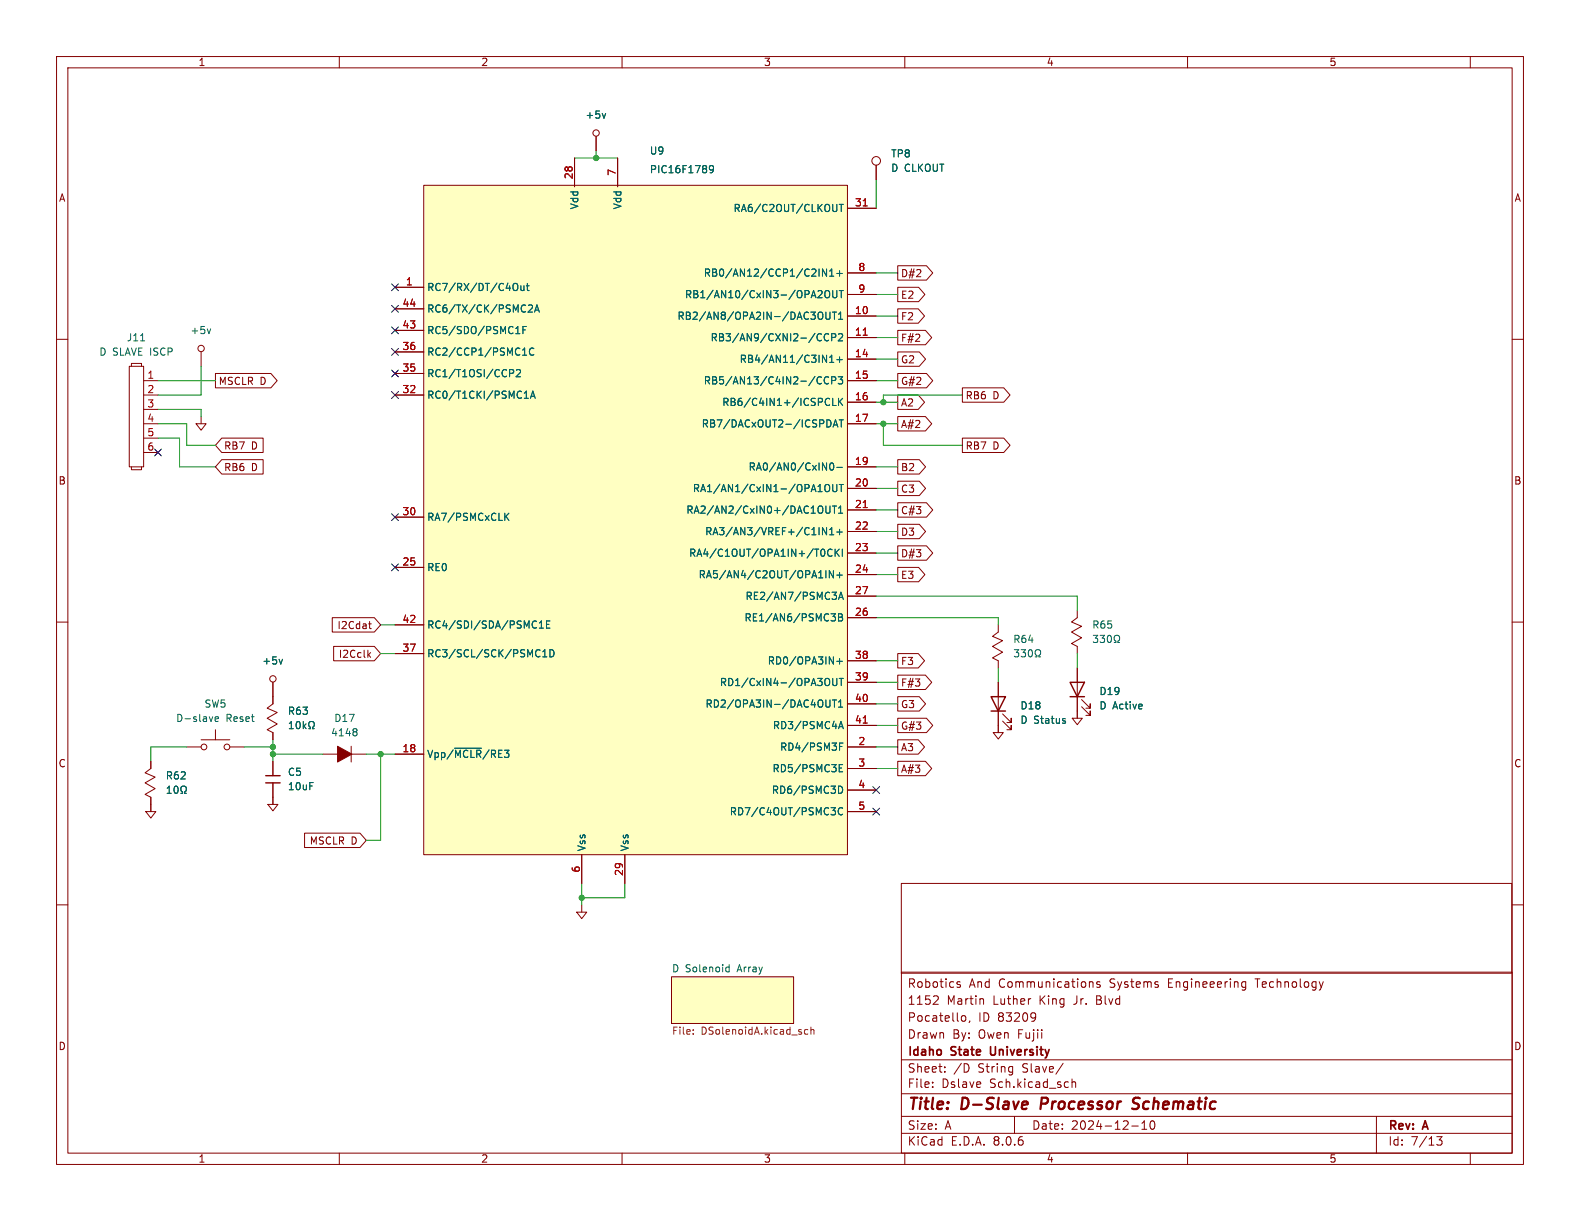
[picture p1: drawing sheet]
<svg xmlns="http://www.w3.org/2000/svg" width="279mm" height="216mm" viewBox="0 0 279 216" stroke-linecap="round" stroke-linejoin="round" font-family="sans-serif">
<g fill="none" stroke="#840000" stroke-width=".18">
<path d="M10 10h259.4v195.9h-259.4zM12 12h255.4v191.9h-255.4zM60 10v2M110 10v2M160 10v2M210 10v2M260 10v2M154.9 29.2v2.6M10 60h2M267.4 60h2M34.7 74.9h1.7l-.8 1.2zM35.6 73.7v1.2"/>
<path d="M10 110h2M176.5 110.5v1.3l-1 .7 1.8 .8-1.8 1 1.8 1-1.8 1 1 .5v1.3M190.5 108v1.2l-1 .8 1.8 .7-1.8 1.1 1.8 1-1.8 1 1 .5v1.3M190.5 118.1v7.6M267.4 110h2M26.7 134.6v1.3l-1 .8 1.7 .7-1.7 1 1.7 1-1.7 1.1 1 .5v2.5M33 132.1h2.6M35.6 130.8h5M38.1 129v1.8M40.6 132.1h2.6M48.3 120.7v3.8l-1.1 .7 1.8 .8-1.8 1 1.8 1-1.8 1 1.1 .5v1.3M48.3 134.6v2.6"/>
<path d="M48.3 138.4v3.8M57.1 133.4h2.6M62.1 132v2.7M62.2 133.4h2.6M176.5 120.7v7.6M177.3 127.5l1.5 1.5v-.7v.7h-.7M177.3 126.2l1.5 1.6v-.8v.8h-.7M191.3 125l1.5 1.5v-.8v.8h-.8M191.3 123.7l1.5 1.5v-.7v.7h-.8M10 160h2M25.8 143.5h1.8l-.9 1.2zM47.4 142.2h1.7l-.8 1.2z"/>
<path d="M159.4 156.2h107.9v15.9h-107.9zM267.4 160h2M102 161.3h1.8l-.9 1.1zM102.9 160v1.3M118.7 172.7h21.6v8.3h-21.6zM159.4 171.9h108v32h-108zM165.6 176.1l.3 .3v.3l-.9 .9h.9M169.8 173.7l-.4-.1-.2 .2 .1 .2 .5 .2v.3h-.6M170.1 179.7l.4-.1 .3 .3v.4l-.2 .2-.3 .1-.2-.2M173.7 176.6l.2 .2v.8M182.9 179.1l.2 .1a1.27 1.27 0 0 1-.2 1.2M183.1 179.7l-.2 .3"/>
<path d="M192.7 173.7h.5l.1 .9M194.5 173.7l-.4-.1-.2 .2 .1 .2 .5 .2v.3h-.6M219.7 174.5h.6M219.7 173.7h.6M220.3 173.6v1.2l-.3 .3-.4-.1M234 173.6l-.4 1M159.4 197.4h108M159.4 193.4h108M159.4 187.4h108M164.9 192.1v.2M164.9 191.4v.1M167.1 189.4v.2"/>
<path d="M167.1 188.7v.1M171.3 188.4v.8M171.5 180.5l-.1 .3M178.9 188.6l.2 .1M179.1 188.6l-.1 1.3M179.1 189.5l-.2 .1M179.4 197.4v3M188 188l-1.3 1.9M189.6 190.8v1.5M189.6 191.4l.2-.1 .3 .1 .1 .9M200.1 199.1h1.2M201.9 199.7h.9"/>
<path d="M201.9 198.6l.5-.4v1.5M203.6 198.3l.1-.1a.81 .81 0 0 1 .6 .6 .81 .81 0 0 1-.3 .8l-.1 .1a.81 .81 0 0 1-.6-.6 .81 .81 0 0 1 .3-.8zM243.4 197.4v6.5M60 203.9v2M110 203.9v2M159.4 200.4h108M160 203.9v2M210 203.9v2M254.1 201h.9l-.5 .6 .4 .1v.6l-.2 .2-.6-.1M260 203.9v2"/>
<circle cx="154.9" cy="28.4" r=".76"/>
<circle cx="36.1" cy="132.1" r=".51"/>
<circle cx="40.1" cy="132.1" r=".51"/>
<circle cx="48.3" cy="120" r=".56"/>
</g>
<path d="M181.1 194.8l.6 .1v.3l-1 .2M181.5 196l-.2 .1M184.2 194.1l-.2 2M201.2 195.9a.85 .85 0 0 1-1 .1M201.3 194.1l-.7 .1a.46 .46 0 0 0-.2 .5 .46 .46 0 0 0 .3 .4l.5 .1" fill="none" stroke="#840000" stroke-width=".4"/>
<path d="M175.2 185.1v1.3" fill="none" stroke="#840000" stroke-width=".3"/>
<path d="M118.7 172.7h21.6v8.3h-21.6z" fill="#ffffc2" stroke="#ffffc2" stroke-width=".18"/>
<g fill="none" stroke="#006464" stroke-width=".18">
<path d="M50 116.6l-.3 .8M179.4 114.9h.7l-.4 .5 .4 .1v.5l-.2 .1-.5-.1M180.6 114.9h.8l-.5 .5 .4 .1v.5l-.2 .1-.5-.1M182 114.9h.1a.68 .68 0 0 1 .5 .6 .68 .68 0 0 1-.5 .6 .84 .84 0 0 1-.1-1.2zM183.1 116.1h.3v-.2a.54 .54 0 0 1-.3-.7 .54 .54 0 0 1 .7-.3 .58 .58 0 0 1-.1 1v.2h.3M193.3 112.3h.8l-.4 .5 .4 .1v.6l-.2 .1-.6-.1M194.5 112.3h.8l-.4 .5 .4 .1v.6l-.2 .1-.6-.1M196 112.4l.1-.1a.68 .68 0 0 1 .5 .7 .68 .68 0 0 1-.5 .6 .84 .84 0 0 1-.1-1.2zM197 113.6h.3v-.2a.54 .54 0 0 1-.2-.8 .54 .54 0 0 1 .7-.2 .58 .58 0 0 1-.1 1v.2h.3M29.6 139.4l.3-.4v1.3M30.9 139.1l.2-.1a.68 .68 0 0 1 .4 .6 .68 .68 0 0 1-.4 .7l-.2-.1-.1-.4zM37.6 126.7l-.3 .9"/>
<path d="M38 127.2l.6-.2v-.2l-.4-.1-.2 .2 .1 .6h.5M51.2 128.8h.7M51.2 127.9l.3-.3v1.2M52.5 127.6h.2a.68 .68 0 0 1 .4 .6 .68 .68 0 0 1-.4 .6 .84 .84 0 0 1-.2-1.2zM53.6 127.6v1.2M53.8 128.4l.3 .4M54.1 128l-.5 .5M54.6 128.8h.3v-.2a.54 .54 0 0 1-.3-.7 .54 .54 0 0 1 .8-.3 .58 .58 0 0 1-.1 1v.2h.3M62.9 128.8l.2 .3-.2 .3 .2 .2v.3l-.2 .2M188.3 127.5l.1 .2-.1 .2M188.3 127.1h.1M29.6 140.3h.7"/>
<path d="M32 140.3h.3v-.3a.54 .54 0 0 1-.3-.7 .54 .54 0 0 1 .8-.2 .58 .58 0 0 1-.2 .9v.3h.3M128.6 171l.3 .1M128.9 170.6v1.2M128.9 171.8h-.3"/>
</g>
<path d="M122.6 182.8v.1M122.6 182.1v.1M142.9 182.1l-.4-.1-.3 .3 .2 .5h.5M143.4 182.2l.2-.2 .3 .1v.8M143.4 181.6v1.3" fill="none" stroke="#725600" stroke-width=".18"/>
<path d="M47 138.4h2.5M47 137.2h2.5M175.3 123.2h2.5l-1.3 2.5zM175.3 125.7h2.5M189.2 120.7h2.6l-1.3 2.5zM189.2 123.2h2.6" fill="none" stroke="#840000" stroke-width=".25"/>
<path d="M59.7 132l2.5 1.4-2.5 1.3z" fill="#840000" stroke="#840000" stroke-width=".18"/>
<path d="M74.9 32.8h75v118.3h-75z" fill="#ffffc2"/>
<g fill="none" stroke="#840000" stroke-width=".18">
<path d="M74.9 32.8h75v118.3h-75zM101.6 27.9v5.1M105.4 24.1v2.6M109.2 27.9v5.1M149.9 36.8h5M154.9 29.2v2.6M69.8 50.8h5.1M69.8 58.4h5.1M69.8 54.6h5.1M149.9 55.9h5M149.9 59.7h5M149.9 48.3h5"/>
<path d="M149.9 52.1h5M158.7 54.6h3.7l1.1 1.3-1.1 1.3h-3.7zM158.7 47h5.1l1.1 1.3-1.1 1.2h-5.1zM158.7 50.8h3.7l1.2 1.3-1.2 1.2h-3.7zM158.7 58.4h5l1.1 1.3-1.1 1.3h-5zM22.9 64.8h2.5v17.8h-2.5zM23.2 64.8v-.5h1.8v.5M25.4 67.3h2.5M25.4 74.9h2.5M25.4 69.9h2.5M25.4 72.4h2.5M25.4 77.5h2.5"/>
<path d="M35.6 62.2v2.6M38.1 66h9.8l1.1 1.3-1.1 1.3h-9.8zM39.2 77.5h7.3v2.5h-7.3l-1.1-1.3zM69.8 69.9h5.1M69.8 66h5.1M69.8 62.2h5.1M149.9 63.5h5M149.9 67.3h5M149.9 71.1h5M149.9 74.9h5M158.7 73.7h5l1.1 1.2-1.1 1.3h-5zM158.7 69.8h3.7l1.1 1.3-1.1 1.3h-3.7z"/>
<path d="M158.7 66h5.1l1.1 1.3-1.1 1.3h-5.1zM158.7 62.2h3.9l1.1 1.3-1.1 1.3h-3.9zM170.2 68.6h7.3l1.1 1.3-1.1 1.2h-7.3zM170.2 77.5h7.3l1.1 1.2-1.1 1.3h-7.3zM23.2 82.6v.5h1.8v-.5M25.4 80h2.5M39.2 81.3h7.3v2.5h-7.3l-1.1-1.2zM69.8 91.4h5.1M149.9 82.6h5M149.9 86.4h5M149.9 90.2h5M149.9 94h5"/>
<path d="M149.9 97.8h5M158.7 85.1h3.9l1.1 1.3-1.1 1.2h-3.9zM158.7 92.7h3.9l1.1 1.3-1.1 1.3h-3.9zM158.7 96.5h5.1l1.1 1.3-1.1 1.3h-5.1zM158.7 88.9h5.1l1.1 1.3-1.1 1.2h-5.1zM158.7 81.3h3.9l1.1 1.3-1.1 1.2h-3.9zM58.8 109.2h7.4l1.1 1.3-1.1 1.3h-7.4zM59 114.3h7.2l1.1 1.3-1.1 1.2h-7.2zM65.2 110.3h.5M65.2 115.8l.3 .4M65.4 111l.3 .2M65.5 115.4l-.4 .5"/>
<path d="M69.8 100.3h5.1M69.8 115.6h5.1M69.8 110.5h5.1M149.9 101.6h5M149.9 109.2h5M149.9 105.4h5M149.9 116.8h5M158.7 100.3h3.7l1.2 1.3-1.2 1.3h-3.7zM158.7 119.4h5l1.1 1.3-1.1 1.2h-5zM158.7 115.6h3.7l1.1 1.2-1.1 1.3h-3.7zM190.5 118.1v2.6M26.7 134.6v1.3"/>
<path d="M48.3 120.7v3.8M48.3 129.5v1.3M48.3 134.6v2.6M48.3 138.4v3.8M69.8 133.4h5.1M149.9 132.1h5M149.9 135.9h5M149.9 120.7h5M149.9 139.7h5M149.9 124.5h5M149.9 128.3h5M158.7 130.8h3.7l1.1 1.3-1.1 1.3h-3.7z"/>
<path d="M158.7 127h5.1l1.1 1.3-1.1 1.2h-5.1zM158.7 134.6h5l1.1 1.3-1.1 1.3h-5zM158.7 123.2h3.9l1.1 1.3-1.1 1.2h-3.9zM175.6 129.5h1.8l-.9 1.2zM176.5 120.7v2.5M176.5 125.7v3.8M189.6 127h1.8l-.9 1.1zM190.5 123.2v3.8M26.7 141v2.5M53.9 147.3h9.8l1.1 1.3-1.1 1.3h-9.8zM102.9 151.1v5.1M110.5 151.1v5.1"/>
<path d="M149.9 143.5h5"/>
<circle cx="105.4" cy="23.5" r=".56"/>
<circle cx="35.6" cy="61.6" r=".56"/>
</g>
<g fill="none" stroke="#006464" stroke-width=".18">
<path d="M107.1 20.1l-.3 .8M126.2 29.8l-.3 .3-.3-.1-.2-.2 .2-.5h.3l.2 .1a.84 .84 0 0 1-.3 1.2h-.2M148 36.1v1.1l-.3 .2M148.4 36.1h.7M148.8 36.1v1.3M37.3 58.2l-.3 .8M90.9 50.2l.1-.1a.43 .43 0 0 1 .6 .4v.5a.42 .42 0 0 1-.3 .3 .42 .42 0 0 1-.4 0M91.2 59h.7M91.4 57.9l.2-.2v1.3M92.1 50.5l.1 .8 .3 .1 .2-.1M92.5 58.3h.4M92.7 50.5v.9"/>
<path d="M93.1 50.5h.5M93.1 57.7h-.6v1.3M93.3 50.1v1.1l.3 .2M93.4 54l.5-.1 .3 .4-.8 .9h.8M94.5 55.2l.5-1.3 .4 1.3M94.6 54.8h.7M144.7 55.4l.3-.2a.43 .43 0 0 1 .5 .4v.4a.43 .43 0 0 1-.3 .5 .43 .43 0 0 1-.5-.2M144.8 51.4h.5l.1 .3-.8 .9h.8M144.9 59l.4 .1M145.9 51.6l.3-.2a.43 .43 0 0 1 .5 .4v.4a.42 .42 0 0 1-.4 .5 .42 .42 0 0 1-.4-.5zM146 55.2v1l.3 .3 .4-.1 .1-.2v-1M146.2 47.6v1.2l-.8-1.2v1.2"/>
<path d="M146.5 59.1a.6 .6 0 0 0-.8 .4 .6 .6 0 0 0 .6 .8l.2-.2M146.7 47.9l.4-.3v1.2M146.7 48.8h.7M147.1 59.7l.6-.1 .1-.2-.1-.3-.6-.1v1.3M147.2 55.2h.7M147.3 51.4v1l.2 .2h.4l.1-.2v-1M147.6 55.2v1.3M148 48.4h.9M148.3 56.5h.7M148.3 55.6l.3-.4v1.3M148.3 59.1l.5-.1 .2 .4-.8 .9h.8M148.4 51.4h.7"/>
<path d="M148.5 47.9v.9M148.8 51.4v1.2M24.9 60.3h.7M90.1 65.3h.5l.2 .3-.1 .4h-.6M91.3 65.5l.5-.2 .2 .4-.7 .9h.7M92.4 62.8h.7M92.5 61.8l.3-.3v1.3M92.7 70.4h.7M92.8 69.5l.3-.3v1.2M93.8 70.4l.4-1.2 .4 1.2M93.9 70.1h.6M94.4 61.7a.6 .6 0 0 0-.8 .4 .6 .6 0 0 0 .6 .7l.2-.1"/>
<path d="M144.5 67.6l.4 .3 .4-.1M145.3 60.1l-.4 .2M145.3 66.7l-.4-.1-.4 .3M145.4 62.8l.8 1.3v-1.3M146.2 70.5l.3-.1 .2 .2M146.5 66.7a.6 .6 0 0 0-.8 .5 .6 .6 0 0 0 .6 .7l.2-.1M146.5 74.2a.68 .68 0 0 1 .5 .7 .68 .68 0 0 1-.5 .6M146.7 71.6l-.2 .1-.3-.1M146.7 63.2l.4-.4v1.3M146.7 64.1h.7M147.1 67.3l.6-.1 .1-.2-.1-.3-.6-.1v1.3M147.3 70.4v1.3h.6"/>
<path d="M147.3 75.5l.4-1.3 .5 1.3M147.4 75.1h.6M148 63.6h.9M148.2 66.6h.8l-.4 .5 .3 .1v.6l-.1 .1-.6-.1M148.3 70.4v1.3M148.4 74.2h.7M148.5 63.1v1M148.5 71l.5 .7M148.8 74.2v1.3M149 70.4l-.7 .8M89.4 91.3l.6 .7M90 90.7l-.7 .8"/>
<path d="M144.7 86.9h.7M145.2 89.5h.1a.81 .81 0 0 1-.1 1.2M145.6 97.1a.79 .79 0 0 1 0 1.3M145.9 85.9l.3-.2a.43 .43 0 0 1 .5 .4v.4a.42 .42 0 0 1-.4 .5 .42 .42 0 0 1-.4-.5zM146 89.5v1l.3 .2h.4l.1-.2v-1M146.2 93.3v1.3l-.8-1.3v1.3M146.7 93.7l.4-.4v1.3M146.7 94.6h.7M146.8 82l.2-.1a.68 .68 0 0 1 .5 .6 .68 .68 0 0 1-.5 .6l-.2-.1-.1-.4zM147.1 97.2a.6 .6 0 0 0-.8 .4 .6 .6 0 0 0 .6 .8l.2-.2M147.2 89.5h.7M147.3 85.7v1l.2 .2h.4l.1-.2v-1"/>
<path d="M147.6 89.5v1.2M147.7 97.1v1.3M147.9 97.6l.5 .8M148 82.6h.9M148 94.1h.9M148.3 89.8l.3-.3v1.2M148.3 90.7h.7M148.4 85.7h.7M148.4 97.1l-.7 .7M148.5 93.6v1M148.8 85.7v1.2M148.9 97.1v1.3"/>
<path d="M50 116.6l-.3 .8M94.6 109.8l.3 .1M94.9 110.9l-.3 .2M95.3 114.9l.2 .1M95.4 111.1h.7M95.4 110.2l.3-.4v1.3M95.5 116l-.2 .1M96 116.1h.7M96 115.2l.3-.3v1.2M96.6 110.4h.5M97.2 109.8h-.6v1.3h.6M97.2 114.9a.64 .64 0 0 1 .8 .6 .64 .64 0 0 1-.8 .6z"/>
<path d="M146 100.9v1.3M146.2 120a.43 .43 0 0 1 .5 .4v.4a.43 .43 0 0 1-.5 .4M147 108.5h.7l-.4 .5 .4 .1v.5l-.2 .2h-.4M147.1 104.7h.8l-.4 .5 .4 .1v.4l-.2 .3h-.4M147.3 120v1l.2 .2h.4l.1-.2v-1M147.4 100.9v1.3l-.7-1.3v1.3M148 101.7h.9M148 116.9h.9M148.3 108.5h.4l.2 .3-.2 .3 .2 .2 .1 .3-.2 .2h-.5zM148.3 109.1h.4M148.3 106l.4-1.3 .4 1.3M148.4 105.6h.6"/>
<path d="M148.4 120h.7M148.5 101.2v1M148.5 116.5v.9M148.8 120v1.2M29.6 139.4l.3-.4v1.3M30.9 139.1l.2-.1a.68 .68 0 0 1 .4 .6 .68 .68 0 0 1-.4 .7l-.2-.1-.1-.4zM51.2 128.8h.7M51.2 127.9l.3-.3v1.2M52.5 127.6h.2a.68 .68 0 0 1 .4 .6 .68 .68 0 0 1-.4 .6 .84 .84 0 0 1-.2-1.2zM53.6 127.6v1.2M53.8 128.4l.3 .4M54.1 128l-.5 .5"/>
<path d="M54.6 128.8h.3v-.2a.54 .54 0 0 1-.3-.7 .54 .54 0 0 1 .8-.3 .58 .58 0 0 1-.1 1v.2h.3M80.4 132.3h4.7M146 123.8v1l.3 .2h.4l.1-.2v-1M147.2 123.8h.7M147.6 123.8v1.2M148.3 124.1l.3-.3v1.2M148.3 139a.64 .64 0 0 1 .7 .6 .64 .64 0 0 1-.7 .7M148.3 125h.7M148.3 128.8l.4-1.2 .4 1.2M148.4 135.8h.4M148.4 128.5h.6M148.5 132h.4"/>
<path d="M149 135.2h-.6v1.3h.6M149.1 131.4h-.6v1.3M188.3 127.5l.1 .2-.1 .2M188.3 127.1h.1M29.6 140.3h.7M32 140.3h.3v-.3a.54 .54 0 0 1-.3-.7 .54 .54 0 0 1 .8-.2 .58 .58 0 0 1-.2 .9v.3h.3M147 142.8h.7l-.4 .5 .4 .1v.4l-.2 .3h-.4M149 142.9a.6 .6 0 0 0-.8 .5 .6 .6 0 0 0 .6 .7l.2-.1"/>
</g>
<path d="M152.6 36.4h.8M152.6 59.3h.8M152.6 89.8h.8M152.6 127.9h.8" fill="none" stroke="#a90000" stroke-width=".18"/>
<g fill="none" stroke="#009600" stroke-width=".18">
<path d="M101.6 27.9h7.6M105.4 26.7v1.2M154.9 31.8v5M154.9 52.1h3.8M154.9 55.9h3.8M154.9 59.7h3.8M154.9 48.3h3.8M27.9 77.5h3.8v5.1h6.4M27.9 67.3h10.2M27.9 74.9h5.1v3.8h5.1M27.9 72.4h7.7v1.3M35.6 64.8v5.1h-7.7"/>
<path d="M154.9 63.5h3.8M154.9 67.3h3.8M154.9 71.1h3.8M154.9 74.9h3.8M156.2 74.9v3.8h14M170.2 69.9h-14v1.2M154.9 86.4h3.8M154.9 82.6h3.8M154.9 97.8h3.8M154.9 90.2h3.8M154.9 94h3.8M67.3 115.6h2.5"/>
<path d="M67.3 110.5h2.5M154.9 105.4h35.6v2.6M154.9 109.2h21.6v1.3M154.9 101.6h3.8M154.9 116.8h3.8M176.5 118.1v2.6M190.5 115.6v2.5M33 132.1h-6.3v2.5M43.2 132.1h5.1M48.3 133.4h8.8M48.3 130.8v3.8M64.8 133.4h5"/>
<path d="M67.3 133.4v15.2h-2.5M154.9 132.1h3.8M154.9 128.3h3.8M154.9 135.9h3.8M154.9 120.7h3.8M154.9 124.5h3.8M102.9 156.2v3.8M110.5 156.2v2.6h-7.6"/>
</g>
<g fill="none" stroke="#000084" stroke-width=".18">
<path d="M69.2 50.2l1.3 1.2M69.2 57.8l1.3 1.2M69.2 54l1.3 1.2M70.5 50.2l-1.3 1.2M70.5 57.8l-1.3 1.2M70.5 54l-1.3 1.2M27.3 79.4l1.2 1.2M28.5 79.4l-1.2 1.2M69.2 61.6l1.3 1.2M69.2 69.2l1.3 1.3M69.2 65.4l1.3 1.2M70.5 61.6l-1.3 1.2"/>
<path d="M70.5 69.2l-1.3 1.3M70.5 65.4l-1.3 1.2M69.2 90.8l1.3 1.2M69.2 99.7l1.3 1.2M70.5 90.8l-1.3 1.2M70.5 99.7l-1.3 1.2M154.3 139.1l1.2 1.2M155.5 139.1l-1.2 1.2M154.3 142.9l1.2 1.2M155.5 142.9l-1.2 1.2"/>
</g>
<g fill="#009600" stroke="#009600" stroke-width=".18">
<circle cx="156.2" cy="74.9" r=".46"/>
<circle cx="156.2" cy="71.1" r=".46"/>
<circle cx="48.3" cy="133.4" r=".46"/>
<circle cx="48.3" cy="132.1" r=".46"/>
<circle cx="102.9" cy="158.8" r=".46"/>
<circle cx="67.3" cy="133.4" r=".46"/>
<circle cx="105.4" cy="27.9" r=".46"/>
</g>
<g font-size="2.8" fill="#840000">
<text x="160.4" y="196.8">Title:</text>
<text x="170.1" y="196.8">D-Slave</text>
<text x="184.9" y="196.8">Processor</text>
<text x="201.9" y="196.8">Schematic</text>
</g>
<g font-size="2.1" fill="#840000">
<text x="160.4" y="177.9">1152</text>
<text x="160.4" y="174.9">Robotics</text>
<text x="167.4" y="177.9">Martin</text>
<text x="171.3" y="174.9">And</text>
<text x="175.6" y="177.9">Luther</text>
<text x="176.6" y="174.9">Communications</text>
<text x="183.9" y="177.9">King</text>
<text x="190.2" y="177.9">Jr.</text>
<text x="194.3" y="177.9">Blvd</text>
<text x="196.4" y="174.9">Systems</text>
<text x="206.8" y="174.9">Engineeering</text>
<text x="222.5" y="174.9">Technology</text>
<text x="160.4" y="183.9">Drawn</text>
<text x="160.4" y="180.9">Pocatello,</text>
<text x="168.4" y="183.9">By:</text>
<text x="173" y="180.9">ID 83209</text>
<text x="173.1" y="183.9">Owen</text>
<text x="180.2" y="183.9">Fujii</text>
<text x="160.4" y="189.9">Sheet:</text>
<text x="160.4" y="187.1">Idaho</text>
<text x="168.3" y="187.1">State</text>
<text x="168.6" y="189.9">/D</text>
<text x="173" y="189.9">String</text>
<text x="175.8" y="187.1">University</text>
<text x="180.9" y="189.9">Slave/</text>
<text x="160.4" y="192.6">File:</text>
<text x="166.5" y="192.6">Dslave</text>
<text x="175.1" y="192.6">Sch.kicad_sch</text>
<text x="160.4" y="202.8">KiCad</text>
<text x="160.4" y="200">Size:</text>
<text x="167.1" y="200">A</text>
<text x="168.1" y="202.8">E.D.A.</text>
<text x="175.7" y="202.8">8.0.6</text>
<text x="182.4" y="200">Date:</text>
<text x="189.4" y="200">2024-12-10</text>
<text x="245.4" y="200.2">Rev:</text>
<text x="245.4" y="202.8">Id:</text>
<text x="249.5" y="202.8">7/13</text>
<text x="251.8" y="200.2">A</text>
</g>
<g font-size="1.8" fill="#840000">
<text x="35" y="11.9">1</text>
<text x="85" y="11.9">2</text>
<text x="135" y="11.9">3</text>
<text x="185" y="11.9">4</text>
<text x="235" y="11.9">5</text>
<text x="10.3" y="35.9">A</text>
<text x="267.7" y="35.9">A</text>
<text x="159.2" y="49.2">D#2</text>
<text x="159.2" y="53">E2</text>
<text x="159.2" y="56.8">F2</text>
<text x="159.2" y="64.5">G2</text>
<text x="159.2" y="60.6">F#2</text>
<text x="38.6" y="68.3">MSCLR D</text>
<text x="159.2" y="68.3">G#2</text>
<text x="170.7" y="70.8">RB6</text>
<text x="175.6" y="70.8">D</text>
<text x="159.2" y="75.9">A#2</text>
<text x="159.2" y="72.1">A2</text>
<text x="39.5" y="79.7">RB7</text>
<text x="39.5" y="83.5">RB6</text>
<text x="44.4" y="79.7">D</text>
<text x="44.4" y="83.5">D</text>
<text x="159.2" y="83.5">B2</text>
<text x="170.7" y="79.7">RB7</text>
<text x="175.6" y="79.7">D</text>
<text x="10.3" y="85.9">B</text>
<text x="159.2" y="87.3">C3</text>
<text x="267.7" y="85.9">B</text>
<text x="159.2" y="94.9">D3</text>
<text x="159.2" y="91.1">C#3</text>
<text x="159.2" y="98.7">D#3</text>
<text x="159.2" y="102.6">E3</text>
<text x="59.6" y="111.4">I2Cdat</text>
<text x="59.8" y="116.5">I2Cclk</text>
<text x="159.2" y="117.8">F3</text>
<text x="159.2" y="125.4">G3</text>
<text x="159.2" y="121.6">F#3</text>
<text x="159.2" y="129.2">G#3</text>
<text x="10.3" y="135.9">C</text>
<text x="159.2" y="133">A3</text>
<text x="159.2" y="136.8">A#3</text>
<text x="267.7" y="135.9">C</text>
<text x="54.7" y="149.5">MSCLR D</text>
<text x="10.3" y="185.9">D</text>
<text x="267.7" y="185.9">D</text>
<text x="35" y="205.8">1</text>
<text x="85" y="205.8">2</text>
<text x="135" y="205.8">3</text>
<text x="185" y="205.8">4</text>
<text x="235" y="205.8">5</text>
</g>
<g font-size="1.8" fill="#006464">
<text x="103.4" y="21.2">+5v</text>
<text x="114.8" y="27.5">U9</text>
<text x="157.5" y="28">TP8</text>
<text x="114.8" y="30.8">PIC16F1789</text>
<text x="157.5" y="30.6">D CLKOUT</text>
<text x="102.5" y="37.1" transform="rotate(-90 102.5 37.1)">Vdd</text>
<text x="110.1" y="37.1" transform="rotate(-90 110.1 37.1)">Vdd</text>
<text x="129.6" y="37.7">RA6/C2OUT/CLKOUT</text>
<text x="75.4" y="51.7">RC7/RX/DT/C4Out</text>
<text x="121" y="52.9">RB1/AN10/CxIN3-/OPA2OUT</text>
<text x="124.4" y="49.1">RB0/AN12/CCP1/C2IN1+</text>
<text x="33.6" y="59.3">+5v</text>
<text x="75.4" y="59.3">RC5/SDO/PSMC1F</text>
<text x="75.4" y="55.5">RC6/TX/CK/PSMC2A</text>
<text x="119.7" y="56.7">RB2/AN8/OPA2IN-/DAC3OUT1</text>
<text x="17.5" y="63.1">D SLAVE ISCP</text>
<text x="22.3" y="60.6">J11</text>
<text x="75.4" y="63.1">RC2/CCP1/PSMC1C</text>
<text x="125.6" y="60.6">RB3/AN9/CXNI2-/CCP2</text>
<text x="130.7" y="64.4">RB4/AN11/C3IN1+</text>
<text x="75.4" y="70.7">RC0/T1CKI/PSMC1A</text>
<text x="75.4" y="66.9">RC1/T1OSI/CCP2</text>
<text x="124.4" y="68.2">RB5/AN13/C4IN2-/CCP3</text>
<text x="127.6" y="72">RB6/C4IN1+/ICSPCLK</text>
<text x="124" y="75.8">RB7/DACxOUT2-/ICSPDAT</text>
<text x="132.3" y="83.4">RA0/AN0/CxIN0-</text>
<text x="122.4" y="87.2">RA1/AN1/CxIN1-/OPA1OUT</text>
<text x="75.4" y="92.3">RA7/PSMCxCLK</text>
<text x="121.3" y="91">RA2/AN2/CxIN0+/DAC1OUT1</text>
<text x="124.6" y="94.8">RA3/AN3/VREF+/C1IN1+</text>
<text x="75.4" y="101.2">RE0</text>
<text x="121.8" y="98.7">RA4/C1OUT/OPA1IN+/T0CKI</text>
<text x="123.4" y="102.5">RA5/AN4/C2OUT/OPA1IN+</text>
<text x="131.7" y="106.3">RE2/AN7/PSMC3A</text>
<text x="75.4" y="111.4">RC4/SDI/SDA/PSMC1E</text>
<text x="131.6" y="110.1">RE1/AN6/PSMC3B</text>
<text x="179.1" y="113.9">R64</text>
<text x="193" y="111.4">R65</text>
<text x="46.3" y="117.7">+5v</text>
<text x="75.4" y="116.4">RC3/SCL/SCK/PSMC1D</text>
<text x="135.7" y="117.7">RD0/OPA3IN+</text>
<text x="36.1" y="125.3">SW5</text>
<text x="124.7" y="125.3">RD2/OPA3IN-/DAC4OUT1</text>
<text x="127.2" y="121.5">RD1/CxIN4-/OPA3OUT</text>
<text x="180.3" y="125.6">D18</text>
<text x="194.3" y="125.6">D Active</text>
<text x="194.3" y="123.1">D19</text>
<text x="31" y="127.9">D-slave</text>
<text x="40" y="127.9">Reset</text>
<text x="50.8" y="126.6">R63</text>
<text x="58.4" y="130.4">4148</text>
<text x="59" y="127.9">D17</text>
<text x="136.6" y="129.1">RD3/PSMC4A</text>
<text x="180.3" y="128.2">D Status</text>
<text x="50.8" y="137.4">C5</text>
<text x="75.4" y="134.2">Vpp/~{MCLR}/RE3</text>
<text x="136.5" y="136.8">RD5/PSMC3E</text>
<text x="137.8" y="132.9">RD4/PSM3F</text>
<text x="29.2" y="138">R62</text>
<text x="50.8" y="139.9">10uF</text>
<text x="136.4" y="140.6">RD6/PSMC3D</text>
<text x="128.9" y="144.4">RD7/C4OUT/PSMC3C</text>
<text x="103.7" y="150.6" transform="rotate(-90 103.7 150.6)">Vss</text>
<text x="111.4" y="150.6" transform="rotate(-90 111.4 150.6)">Vss</text>
<text x="118.7" y="172">D Solenoid</text>
<text x="130.5" y="172">Array</text>
</g>
<g font-size="1.8" fill="#a90000">
<text x="101.3" y="31.8" transform="rotate(-90 101.3 31.8)">28</text>
<text x="109" y="31.2" transform="rotate(-90 109 31.2)">7</text>
<text x="151.1" y="36.6">31</text>
<text x="71.7" y="50.5">1</text>
<text x="151.7" y="48">8</text>
<text x="151.7" y="51.8">9</text>
<text x="71.1" y="58.2">43</text>
<text x="71.1" y="54.4">44</text>
<text x="151.1" y="55.6">10</text>
<text x="151.1" y="59.4">11</text>
<text x="71.1" y="65.8">35</text>
<text x="71.1" y="62">36</text>
<text x="151.1" y="63.2">14</text>
<text x="26" y="67.1">1</text>
<text x="26" y="69.6">2</text>
<text x="71.1" y="69.6">32</text>
<text x="151.1" y="67.1">15</text>
<text x="151.1" y="70.9">16</text>
<text x="26" y="72.1">3</text>
<text x="26" y="74.7">4</text>
<text x="26" y="77.2">5</text>
<text x="151.1" y="74.7">17</text>
<text x="26" y="79.8">6</text>
<text x="151.1" y="82.3">19</text>
<text x="151.1" y="86.1">20</text>
<text x="151.1" y="89.9">21</text>
<text x="71.1" y="91.2">30</text>
<text x="151.1" y="93.7">22</text>
<text x="71.1" y="100.1">25</text>
<text x="151.1" y="97.5">23</text>
<text x="151.1" y="101.3">24</text>
<text x="151.1" y="105.2">27</text>
<text x="71.1" y="110.2">42</text>
<text x="151.1" y="109">26</text>
<text x="71.1" y="115.3">37</text>
<text x="151.1" y="116.6">38</text>
<text x="151.1" y="120.4">39</text>
<text x="151.1" y="124.2">40</text>
<text x="151.1" y="128">41</text>
<text x="151.7" y="131.8">2</text>
<text x="71.1" y="133.1">18</text>
<text x="151.7" y="135.6">3</text>
<text x="151.7" y="139.4">4</text>
<text x="151.7" y="143.3">5</text>
<text x="102.6" y="154.4" transform="rotate(-90 102.6 154.4)">6</text>
<text x="110.2" y="155" transform="rotate(-90 110.2 155)">29</text>
</g>
<g font-size="1.8" fill="#725600">
<text x="118.7" y="183.3">File:</text>
<text x="124" y="183.3">DSolenoidA.kicad_sch</text>
</g>
</svg>
